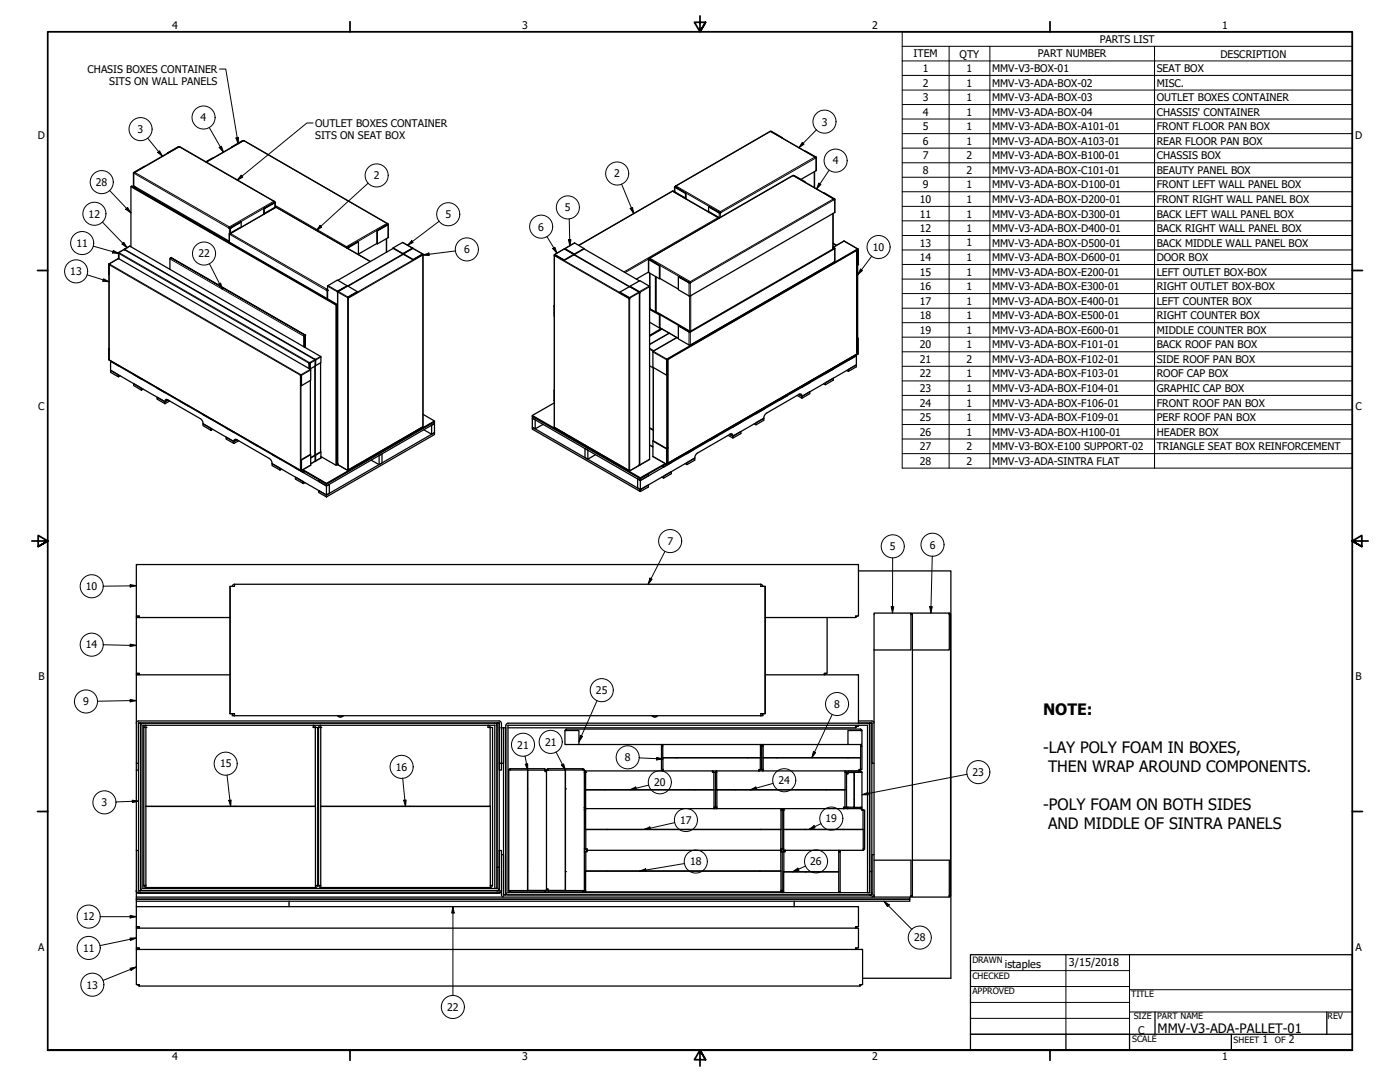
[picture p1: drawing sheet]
<svg xmlns="http://www.w3.org/2000/svg" width="559mm" height="432mm" viewBox="0 0 559 432" stroke-linecap="round" stroke-linejoin="round" font-family="sans-serif">
<!-- layer: Visible (ANSI) -->
<g fill="none" stroke="#000" stroke-width=".51">
<path d="M71.6 58.6l-.4-.1-4.2 2.6M71.6 58.6l37.8 21.7M71.6 58.6l-17.9 10.2M92.5 58.6v.1M97.3 56.1h-.5l-4.2 2.6M97.3 56.1l57.3 33.1M97.3 56.1l-15 8.5M307.5 52.5h.5l4.1 2.5M307.5 52.5l-37.8 21.7M307.5 52.5l17.9 10.2M312.2 54.9v.2M52.3 74.5l81.8 47.2"/>
<path d="M53.3 69v5.2l38.2 22.1M54 74.6v.4M57.8 66.4l-4.5 2.6 .3 .2 .2-.4-.1 .2M66.9 61v.2M85.1 63.1l-2.9 1.5M268.4 76.3h.5l4.3 2.5-.2 .1M268.4 76.3l-37.5 21.6M268.4 76.3l18.4 10.5M269.2 74.6v2M269.6 74.4l.1-.2-.1 .4 4.2 2.5v2.3M269.7 74.4l-.5 .3 4.4 2.5 .2-.1M269.8 74.7l2.2 1.4"/>
<path d="M273.2 78.8v.2M273.6 77.2v2M316.5 70.1l.5-.1 4.2 2.6M316.5 70.1l-57.2 33M316.5 70.1l16.3 9.3M321.3 60.3l4.5 2.5-.3 .3-.3-.4 .2 .2M321.3 72.5v.2M325.1 68.5v6.4M325.4 62.9h.1M325.8 62.8v5.3l-6.1 3.5M328.7 77l4.5 2.5-.3 .3-.2-.4 .2 .1M332.9 79.5h.1"/>
<path d="M332.9 79.5l-.1 .1M333.2 79.5l-.1 5.3-57.6 33.3h-.5l-4.2-2.5v-5.1M49.6 99.6l-2.2 1.2M49.6 99.6l.2 .1M49.6 99.6l76.1 43.9M49.8 99.7h.1M51.8 98.2h.1M51.8 98.2l-2.2 1.2M51.8 98.2l76.2 44 .1 2.5-2.1 1.2M52.3 98.5l.2-24.1 81.9 47.2M91.3 91l.6 .2 4.4-2.6-.3-.1-4.2 2.5M91.5 93.3v3.3"/>
<path d="M91.6 90.6l-.3 .4M91.6 90.6l.2 .4M91.6 90.9l.2 .1zM91.6 90.9l.2 .1M91.6 90.9l-.3 .1M91.6 90.6v.3M91.8 91h.1M91.8 93.3h.1M91.8 93.3l.1 .1M94.2 89.6l-2.2 1.3M95.9 90.9l-4.4 2.6 .3 .1 .2-.4-.2 .1M96.3 88.6v2.1"/>
<path d="M105.3 83.2v2.3M105.5 83.3v2M109.4 80.5l.5 .3-4.4 2.5-.2-.1 4.2-2.4M109.5 80.5l-.2-.2 .2 .5M109.5 80.8h.1M109.9 80.8v1.9M110.2 82.7h-.5l-4.1 2.6M110.2 82.7l37.6 21.6M110.2 82.7l-18.3 10.5M138.2 98.8l.4 .1M138.3 98.4l-.2 .3M138.3 98.7h.1"/>
<path d="M138.3 98.4l.3 .5M138.3 98.7l.3 .2-.2-.2M138.3 98.4v.3M138.6 98.9l4.2-2.5 .3 .1-4.5 2.6M141 97.4l-2.2 1.3M143.1 96.5v5.1M150.4 92v5.2M150.4 97.2l-7.3 4.2M150.6 92.1v5.2M154.3 95.2v5.4M154.6 89.3l.4 .3-4.4 2.5-.2-.1 4.2-2.5M154.6 89.5h.1"/>
<path d="M154.6 89.3l-.2-.1 .2 .3M155 89.5l-.1 5.4-4.3 2.4-.2-.1M156.9 99.1l3.9 2.2 3.8-2.1M156.9 98.9l3.9 2.3M156.9 99.1l-22.1 12.8M164.7 99.1l4 2.2M164.7 99.1l-3.7 2.4M164.7 99.1l-3.9 2.2M164.7 99l-4-2.2-3.8 2.3M225.3 99.3l-4 2.3M225.3 99.3l3.8 2.4-3.9 2.2M225.3 99.3l3.9 2.3-3.7-2.2"/>
<path d="M225.4 99.3l4-2.3 3.7 2.3M233.1 99.3l-3.9 2.3M233.1 99.2l-3.9 2.2M233.1 99.3l22.1 12.8M282.7 84.5l4.4 2.4M282.8 82.6v1.8M286.8 87h.1M286.8 87l-.2-.1 .2 .2M286.8 87v.1M287.3 84.8l.2-.1zM287.5 84.5l.3 .3-.7 .2-4.3-2.4 4.5 2.2M287.5 84.5l.3 .3"/>
<path d="M287.5 84.5l-.2 .3M332.5 98.7l4.5-2.5 5.5 3.2M332.5 98.6l.7 .7-57.7 33.2h-.5l-4.2-2.5 .2-.1 4.3 2.5M332.5 85.2v14.1M332.5 97.1l1.4 .8M332.5 98.9l.4 .2M332.9 99.1l-.4 .1M332.9 99.1l-57.6 33.3M333.2 99.1v5.2l-.3 .4-57.2 33M341.8 99.8l.1 .2zM341.8 99.8v.1M341.8 99.8h.1"/>
<path d="M341.9 99.9v41.3M342 99.7l-.1 6M342.3 99.6v6.1l.2-.1-.2-6.2-76.1 43.9-.1 6.4 .1-6.2M342.3 99.6l-.1 41.8M342.3 99.6l-76.1 43.9M342.3 99.6v41.6M43.5 105.3l3.8-2.1 76.6 44.2 .1 4.4-3.7 2.1M43.5 105.6l.1 38M43.6 105.5l.2-.1-.4-.1 .1 4.3M43.6 105.5h.1M47.4 101v2.3M47.4 100.8v2.4"/>
<path d="M47.4 100.8v.2M47.4 101h.1M67.8 107.5v-4.2l.5-.5 53.5 30.9M130.3 115.9l.4 .2M130.6 115.4l-.3 .5M130.6 115.4v.4M130.6 115.4l.1 .5M130.6 115.8l.1 .1zM130.6 115.8l.1 .1M130.6 115.8l-.3 .1M134.7 116.6l.1 .1M134.8 116.4l3.8-2.4-3.8 2.2v.4"/>
<path d="M134.8 116.5v.1M134.8 116.4v.2M134.8 116.4v69M134.8 116.4h.1M138.6 114l-3.9-2.2-3.8 2.2-.2 5.3M138.7 119h.4M138.9 118.7l3.7-2.3-3.7 2.2-.2 .4h.4M138.9 118.7l.2 .3M138.9 118.7h.1M142.6 116.4l-3.9-2.3-3.9 2.5M161 101.5l3.9 2.2 3.8-2.2 .1 .3v-.4l-3.9 2.3M161 101.3l3.9 2.3"/>
<path d="M161 101.5l-22.1 12.7M168.8 101.7v68.6M221.2 101.9l.1 68.6M221.3 101.6l3.9 2.3-3.8-2.2-.1 .3zM221.4 101.7h.1M229 101.7l22.2 12.7M229.1 101.5l-3.9 2.3M247.4 116.6l3.9-2.2 3.9 2.2M251 119.2h.3M251.1 119.1h.1M251.1 119.1l-.1 .1M251.2 118.9l-3.8-2.3 3.8 2.1 .1 .5"/>
<path d="M251.2 118.9l-.2 .3M251.2 118.9h.1M251.2 118.9v.2M251.2 119.1l.1 .1M251.5 114.2l3.9-2.2 3.9 2.3v69.1l-4 2.2M251.5 114.4l3.7 2 .2 .4M255.1 116.5l.1 .3M255.2 116.6h.1M255.2 116.8h.1M255.2 116.6v69M255.3 116.8h.1M255.4 116.8l-.2 .1"/>
<path d="M258.8 103.5v5.2l4.4 2.6 .2-.2M258.8 108.6l-4.8 2.8M259.2 103.5h.1M259.2 103.5l.2-.4-.6 .4 4.4 2.6 .2-.1M259.2 103.5l4.2 2.5v5.1M259.3 109v14.1M259.4 103.6l2.2 1.3M261.6 110.4v14.1M261.9 110.5v13.9l13.6 7.9-.2 .1M263.2 106.1v5.2M263.4 111.1l7.4 4.3M275.5 112.6h.1"/>
<path d="M275.5 112.4l.2 .4-.6 .2-4.3-2.5 .2-.1 4.3 2.4M275.5 112.4l.2 .4M275.5 112.4l-.2 .4M275.5 112.6l-.2 .2M43.5 139.3l.1 4.3M43.5 139.1l-.1 .1M121.3 138.4v-4.3l.6-.4v5M121.4 138.4v-4.3l.3-.2v4.7M121.5 133.9l.1 .5zM121.6 138.6v-4.2v4.2M134.1 121.7l.3-.1v63.9l-.3 .2zM134.4 121.6l.2-.1-.2 64z"/>
<path d="M134.6 121.5l-81.9-47.3-.2 .2 81.9 47.2M221.2 121.9v4.2M259.3 128.6l3.9 2.3 .2-.2v-5.2l-4.1-2.3 16 9.2M259.3 123.4l4.1 2.1M259.3 122.7h.1M259.3 123v.1M263.2 125.7v5.2M263.3 130.8l7.5 4.3M264 131.1l-4.7 2.8M264.1 131.3l-4.8 2.7M267.1 133l-7.8 4.4M270.1 134.7l-9.3 5.4"/>
<path d="M270.8 130v5.3l4.3 2.4h.4M275.5 137.7l.2-.2zM341.9 135.1v6.3M341.9 135.1h.1M342.3 134.9l.2 .1M43.6 143.6l76.3 44.1M44.1 144l3.1 1.8M47.4 145.9l-.2 .1M47.9 150l-.7 .4-3.1-1.8v-.8l3.1 1.8v.8M53.3 149.3l3.2 1.8M56.6 151.2l-.1 .1M57.1 155.3l-.6 .4-3.2-1.8v-.8l3.2 1.8v.8"/>
<path d="M62.5 154.6l3.2 1.9M62.7 158.5l3.1 1.8v.8l-3.1-1.8zM65.8 156.5l-.1 .2M66.9 159.6l-1.1 .7-21.7-12.5v-3.7l86.2 49.8 1.1-.6v3.6l-1.1 .6-21.7-12.5-.3-1.2-.7-.8-13.1-7.5M66.9 159.6h-.9l-.2 .7 1.3-.7M66.9 159.6l13.3 7.6 .6 .8 .2 1.1 12.3 7.1 1.2-.7M71.8 160l3.1 1.7M119.9 149.7h.2M120 149.6l.3 .2v4.1l-.2-4.2M120 149.5l-.1 .2M120 149.6v.1M120 149.6l.1 .1"/>
<path d="M120 149.7h-.1M120 149.7h.1M123.3 144.9h.3M123.4 144.8l.4 .2v2.3l-.2-2.4M123.4 144.7l-.1 .2M123.4 144.8h.1M123.4 144.8l.2 .1M123.4 144.8l-.1 .1M123.9 151.9v29.5M125.7 143.5l.2 2.5-2.1 1.3M125.7 143.5l.3 .1v2.3l-.1-2.3M125.7 143.3l-.1 .1"/>
<path d="M125.7 146.1v35.6M125.7 143.5l.2 .1M125.9 143.6h.1M125.9 143.6h-.1M128 144.8v35.5M221.2 155.8h.1M221.2 155.7v4.3M259.3 146l1.4 .8M260.7 146.6v29.4M260.8 140.2l-.2 6.4 5.5 3.1M260.8 140.2h.1M266.4 143.4l-.2 41.8"/>
<path d="M266.4 143.4l-.2 .1M266.4 143.4h.1M266.4 143.4v6M266.4 143.4h.3M266.5 143.3h.1M266.5 143.3l-.1 .1M266.6 143.3l.1 .1M311 159.5v.3l-.2-.2M314.1 157.7v.3l-3.1 1.8M318.2 157.8l1.9 1.1v-.7l3.1-1.9v.8l-3.1 1.8M319 157.4l1.1 .8 21.7-12.6v-3.6l-86.2 49.8M319 157.4l.8-.1 .3 .9-1.3-.8"/>
<path d="M319 157.4l-13 7.4-.8 .9-.3 1.2-12.4 7.2-1.1-.8M320.2 154.2v.2l-.2-.1M323.3 152.4v.3l-3.1 1.7M328.7 153.2l.7 .3v-.7l3.2-1.9v.8l-3.2 1.8M329.4 148.8v.3l-.2-.1M332.6 147.1v.2l-3.2 1.8M338 147.8l.6 .4v-.8l3.2-1.8v.8l-3.2 1.8M338.6 143.5v.3l-.1-.2M341.8 141.7v.3l-3.2 1.8M341.8 141.4l-75.2 43.4M341.9 141.4h.1M341.9 141.2v.2"/>
<path d="M342 141.2l.2 .2M342.3 141.2l.2-6.2-.1 6.4-76.2 44-.1-6.3 .1 6.1M342.3 141.2l-76.1 44v-41.7M342.3 141.2l-.1 .2M67.8 160l-2 1.1M75.1 161.9h-.2M81 165.3l3.2 1.8M84.3 167.2l-.1 .1M84.9 171.3l-.7 .4-3.2-1.8v-.8l3.2 1.8v.8M90.2 174.4l3.1 1.8v.8l-3.1-1.8zM90.2 170.6l3.2 1.8M93.5 172.5l-.1 .1"/>
<path d="M94.5 175.5l-.7-.2-.5 .9 1.3-.7M95.3 175.9l-2 1.1M99.5 176l3.1 1.7M102.8 177.9h-.2M164.8 172.7h.1M168.7 170.4l-29.7 17.2M168.8 170.3l-3.9 2.4M168.8 170.3h.1M168.8 165.4l4.6 2.6v.3l-43.1 24.9 43.1-24.9v.7l-43.1 24.9M169.2 171.5l3.1 1.8 1.1-.6M173.4 172.7v.7l-43.1 24.9M173.4 172.7v-3.7l-1.1 .7v3.6"/>
<path d="M173.4 172.7l-43.1 24.8v-3.6M173.4 168l-43.1 24.9M212.5 170.5l43.1 24.9v.8l-43.1-24.9zM212.5 166.1l43.1 24.8v.9l-43.1-24.9zM212.5 165.8l43.1 24.9M216.8 169.4l-3.2 1.7-1.1-.6v-3.6l1.1 .6v3.6M221.2 160.8l-8.7 5v.3l43.1 24.8v-.2l9.9-5.7M221.3 170.5l3.9 2.3M221.3 170.5l29.8 17.3M225.2 172.9h.1M259.3 177.6l1.3 .8M259.3 170.8l1.4 .7"/>
<path d="M259.3 170.9l1.4 .8M260.6 176l5.5 3.1M260.7 175.9l-.1 6.3 5.5 3.2M260.7 175.9l5.5 3.2M266.4 178.8v5.9h.3l-.3 .2M277.2 179v.3l-3.1 1.8M283.3 175.5v.3l-.2-.2M286.4 173.7v.2l-3.1 1.9M290.6 173.7l1.9 1.1v-.7l3.2-1.9v.8l-3.2 1.8M291.4 173.3l.8-.1 .3 .9zM291.4 173.3l-13.2 7.6-.6 .8-.3 1.1-21.7 12.6-1.1-.6v-3.7l1.1 .7v3.6l3.2-1.9v.9l-3.2 1.8M292.5 170.2v.2l-.2-.1"/>
<path d="M295.7 168.3v.3l-3.2 1.8M301.1 169.2l.7 .3v-.8l3.1-1.8v.8l-3.1 1.8M301.8 164.8v.3l-.2-.1M304.9 163v.3l-3.1 1.8M108.7 181.3l3.2 1.8M112 183.2l-.1 .1M112.4 187.2l-.6 .4-3.2-1.8v-.8l3.2 1.8v.8M117.9 186.6l3.2 2v-.8l-.5-.2 9.7 5.6v-.3l-9.4-5.4M120.1 183.5l.2 4.3-.3-.2M121.8 192.6l-.7 .4-3.2-1.8v-.8l3.2 1.8v.8M121.8 188.2l-.7 .4M123.9 181.4l.1 4.3-3.7 2.1"/>
<path d="M123.9 181.4l-3.8 2.1-.1 4.2M124 182.6l1.9-.9v2.3M124 181.4l-3.7 2.2M125.9 184l-1.9 1.1M125.9 181.5v2.5M125.9 181.7l-1.9 1.1M127.2 195.8l3.1 1.7v.8l-3.1-1.8zM127.2 191.3l3.1 1.9v.7l-3.1-1.8zM128 180.3l.1 2.5-2.2 1.2M128 180.3l-2.1 1.2v2.3M128.1 180.4l-2.1 1.3M128.1 182.2l6 3.5"/>
<path d="M134.6 185.3l.1 .1M134.8 185.4l4 2.4M134.8 185.2v.2M134.8 185.2h.1M138.9 187.6h.1M138.9 187.5v.1M142.6 185.5l-3.8 2.3-.1-.3h.4l-.2 .1M148.1 183.6l3.2 1.8 1.2-.6v-3.6l-1.2 .6v3.6M237.7 181.4l-3.1 1.9-1.1-.7v-3.6l1.1 .6v3.7M247.4 185.7l3.9 2.3-.3-.3 .2 .1M251.1 187.8h.1M251.2 187.8h.1"/>
<path d="M251.2 187.7v.1M255.2 185.6l-3.9 2.4M255.2 185.4v.2M255.2 185.4h.1M264.2 186.1l.7 .3v-.7l.8-.5-10.1 5.7 3.2-1.7v.7l-3.2 1.9M264.2 190.4l.7 .4v-.7l3.1-1.9v.8l-3.1 1.8M266.2 185.2h.1M268 184.3v.3l-3.1 1.8M273.5 185l.7 .4v-.7l3.1-1.9v.8l-3.1 1.8M274.1 180.8v.3l-.3-.1M91.8 234.1v50.7M92.7 234l.9 .1"/>
<path d="M92.7 234h-.9v50.8M93.6 234h.1M93.6 233.2l-.6 .2-.3 .6M93.6 233.2v.8M93.6 233.2h210.1M303.6 234h.1M303.6 233.2l.6 .2 .3 .6M303.7 233.2v.8M304.5 234l-.8 .1M304.5 234h.9v50.8M305.4 234.1v50.7M342.6 227.8h36.9v162.6h-35.2"/>
<path d="M54.4 245.9v.5M55 245.8l.5 .6M55 245.9h-.6v-20.6h288.2v20.6h-1.1v.5h-36.1M55 245.9h.6v.5M55.5 245.8v.1M91.8 246.4h-37.4v22.3h.6M330.1 246.4v22.3h-.5M341.5 245.8v.1M342 245.8l-.5 .6M363.6 245.2h.1M363.6 244.7l.5 .5M363.6 245.2v-.5h-14.7v98.6"/>
<path d="M363.6 245.2v14.2h-14.7M363.6 245.2h.6M364.2 245.2v-.5h14.7v.5M364.2 245.2v98.1M378.9 245.2h.1M378.9 244.7l.5 .5M378.9 245.2v14.2h-14.7M378.9 245.2h.5v112.2M54.4 268.7v.6M55 268.7l.5 .5M55 268.7h.6v.6M55.5 268.7h.1"/>
<path d="M91.8 269.3h-37.4v19.3M305.4 269.3h37.2v19.3M329.1 268.7h-.1M329.6 268.7h-.6v.6M329.6 268.7l-.6 .5M54.4 288.6v16h.8M54.4 288.6l.3-.6 .6-.3h143.9l.6 .3 .3 .6M55.2 289.9h.1M55.3 290.3h.1M55.3 288.5l-.1 .1M55.3 291.3h-.1M55.3 290.4h-.1"/>
<path d="M55.3 288.5h144M55.3 288.5v67M56.2 288.5l-.1 67M57.1 288.6l-.7 .3-.2 .6M57.4 290.3v63.1h.8M57.4 290.3h.8M58.1 289.4l-.7 .9M58.2 289.4v32.4M58.3 290.3h-.1M91.8 284.8h.9M92.7 284.8h.9M92.7 284.8v.8h.9"/>
<path d="M92.7 284.8l.3 .6 .6 .2M93.6 284.8h.1M93.6 284.8v.8M93.6 285.6h210.1M125 290.3h.1M125 289.4v.9h.9M125.2 289.4l.7 .9M125.9 290.3h.9v63.1h-.9M125.9 290.3v31.5h-67.7M127.9 289.4l-.7 .9M128 290.3h-.9v63.1h.9M128 289.4v32.4"/>
<path d="M128 290.3h.1M135.1 285.6v.3l.6 .2 1.3-.5M194.8 289.4v.9h.8M194.8 290.3h.1M195 289.4l.6 .9M195.6 290.3v31.5h-67.6M195.6 290.3h.1M195.7 290.3h.9v63.1h-.9M197.5 289.4v.1M197.5 288.6l.6 .3 .2 .6M197.5 289.4h-140.5v65.2h141.4M197.5 289.5v65h.9v-65"/>
<path d="M198.4 288.5v66M199.2 288.5l.1 .1M199.2 291.3h.1M199.2 290.4h.1M199.3 288.6v16h.9v-16M199.3 288.5v67M200.2 290.4h1.7M201.9 289.5v67.6h-.9M201.9 289.5l.3-.6 .6-.3 145.2-.1v59.3M202.8 289.5v66.7M202.8 289.4h143.4M202.8 289.4v.1"/>
<path d="M226.1 291.5h-.6v5.6h118M226.1 291.5h5v5.6M226.1 291.5v.1M226.1 291l-.5 .6M260.2 285.6l1 .5 .9-.2v-.3M264 297.7l.5-.6v5.3h39v-5.3l.5 .6M264.5 297.7h-.5v9.4h.6M303.5 297.7h.5v9.4h-.5M303.6 284.8h.1M303.7 284.8h.8M303.7 284.8v.8M304.5 284.8l-.3 .6-.6 .2"/>
<path d="M304.5 284.8h.9M304.5 284.8v.8h-.8M304.6 297.7h-.6v9.4h.6M341.5 289.8v.1M342 289.8l-.5 .6M342.6 289.4v.5h-1.1v.5h-138.7M342.6 287.7h5.4M343.5 291.5h.5v5.6h-.5M343.5 291.5h-5v5.6M343.5 291v.5M343.5 291h-117.4v.5M343.5 291.5v.1"/>
<path d="M343.5 291l.5 .6M343.5 297.2l.5 .5M343.5 297.1v5.3h-38.9v-5.3l-.5 .6M343.5 297.7h.5v9.4h-.5M346.2 289.4l.1 .1M346.2 288.6l.6 .3 .3 .6v66.7h-.8v-66.7M347.1 288.5v.1M347.2 288.5v67.7M348 288.5v.1M348 287.7l.6 .3 .3 .6M348 288.6v16h.9M54.4 304.6v2.7h.8"/>
<path d="M54.4 307.3v32.1M199.3 304.6v2.7h.9v-2.7h.8v-14.2v66.7M203.1 307.3h7.5v48.1h-7.5M203.1 307.3v48.1M203.6 307.3v-.5h14v.5M203.6 306.8l-.5 .5M210.6 314.8h.1M217.6 307.3v.6h.5l-.5-.5M217.6 307.3h-7v48h7M217.6 307.9h.1M218.7 307.3h-.6v47.5M218.7 307.3h7v48h-7"/>
<path d="M218.7 306.8h14v.5M218.7 306.8v.5M218.7 307.3h.1M218.7 306.8l-.5 .5M232.6 307.3h.1M232.6 306.8l.6 .5M233.2 307.3h-7.5v48.1h7.5M233.2 307.3v48.1M233.7 315.2h51.3v7.5h-51.3zM233.8 307.7l-.6 .5h.6M241.3 315.2h.1M264 307.1l.6 .6"/>
<path d="M264.5 307.1h.1M264.6 307.1v.6h38.3M264.6 307.1v-4.7h38.9v4.7M264.6 307.7h-30.9v7.5h51.2v-7M277.4 315.2h.1M284.4 308.2h.1M284.4 307.7l.5 .5h-.5zM284.9 308.2h.7v13.9h-.6M286.1 308.2h-.5l.5-.5v7.5h51.2v-7.5l.5 .5M293.6 315.2h.1M302.9 307.1h.1M303.4 307.1l-.5 .6"/>
<path d="M303.5 307.1h-.6v.6M304.1 307.1l.5 .6h-1.7M304.6 307.1v.6h38.3M304.6 307.1v-4.7h38.9v4.7M304.6 307.1h.1M329.8 315.2h.1M337.3 308.2h.6v.7l.5-.6 .1-.6h5v.5M337.9 308.9h.6v-.6h2.4v13.8h-3zM338.4 308.8h.1M340.9 311.3h.1M340.9 319.1h.1M341 308.2h3v14h-3z"/>
<path d="M342.9 307.1h.1M343.4 307.1l-.5 .6M343.5 307.1h-.6v.6M343.5 307.7l.5 .5M58.2 321.8h67.7v32.4M58.2 321.8v32.4h67.7M128 321.8h67.7v32.4M128 321.8v32.4h67.7M199.3 339.4h.9v17.7l.2 .6 .6 .2M233.2 338.8h.6M233.2 339.9h.6M233.2 322.1h.5"/>
<path d="M233.2 322.2l.5 .5v8.3h78v-8.3M233.7 322.2h.1M233.7 322.8l-.5 .5h.5M233.7 323.3h.1M233.8 338.8h.6v.5M233.8 338.8v-7.8h77.9v8.3M233.8 339.9v7.7h77.9v-7.7M233.8 338.7l.5 .6M234.3 338.7v.1M234.3 339.9h.1M234.3 339.3l-.5 .6M234.4 339.3v.6h-.6"/>
<path d="M234.4 339.3h77.3v.6M285 322.2h.1M285.5 322.2l-.5 .5M285.6 322.2l.5 .5h-1.1M285.6 322.1h.5M286.1 322.2h.1M286.1 322.1v.6h50.6M286.1 322.1v-6.9h51.1v6.9M311.7 338.8h1.1M311.7 339.9h1.2M311.7 339.9h.1M311.7 339.3l.5 .6v15.4l-.5 .1"/>
<path d="M311.7 323.3h.1M311.7 322.8l.5 .5h.6M311.7 323.3h.5v15.4l-.5 .6M311.7 338.7v.1M312.3 338.7l.5 .6M312.8 331h31.8v8.3h-9.8l.5 .6M312.8 331v8.3h.6M312.8 322.7v8.3M312.8 338.7v.1M312.8 323.3h.1M312.8 322.8l-.5 .5M312.9 339.9v8"/>
<path d="M313.4 339.9h.1M313.4 339.3l-.5 .6M313.4 339.3v.6h-.5M313.4 339.3h21.4v.6M334.7 339.9h.1M336.7 322.7h1.8M336.7 322.2h.1M337.2 322.2l-.5 .5M337.2 322.1h-.5v.6M337.2 322.1h.7M337.9 322.2l.5 .5M338.4 322.2h.1"/>
<path d="M338.5 322.1v.6M343.5 322.2v.5h-5M343.9 323.3h.1M343.9 322.8l.6 .5M344 322.2l-.5 .5h.4v.6h.6M344.5 323.3v7.7h-31.7M344.5 323.3h.6v15.5h-.5M344.6 338.7l-.1 .1M345.1 338.7l-.6 .6M54.4 358.8h308.8v.9h-308.8zM54.4 355.4v-16h.8v16M54.4 355.4v2.6"/>
<path d="M54.4 359.7v2.1M54.4 355.4l.3 .6 .6 .3h143.9l.6-.3 .3-.6M54.4 355.6l.3 .6 .6 .2M55.2 355.4l.1 .1M55.3 355.5h144M56.2 356.3l-.9 .2M56.2 356.5h143.1M56.2 354.6l.2 .6 .7 .2M57.4 353.3l.2 .6 .6 .3M58.2 353.3v.1M115.4 359.7v2.1h201.6v-2.1M125.9 353.3v.1"/>
<path d="M126.7 353.3l-.2 .6-.6 .3M127.2 353.3l.2 .6 .6 .3M128 353.3v.1M195.7 353.3v.1M196.5 353.3l-.2 .6-.6 .3M198.4 354.6h-.1M198.4 346.1h.9v8.4M198.4 355.4v.1M198.4 356.3v.2M199.2 354.6l-.3 .6-.6 .2M199.3 355.4l-.1 .1M200.1 355.6l-.3 .6-.6 .2"/>
<path d="M200.2 341.1h.8v16M201 357.1h147M201 357.1h.1M201.9 356.2l.3 .6 .6 .3M202.8 356.2h.1M202.8 356.2h144.3M203.1 355.4l.5 .5M203.6 355.4v.5h14M210.6 347.9h.1M217.6 355.3v.6M217.6 355.4h.1M218.1 354.8h.6v.5"/>
<path d="M218.1 354.8v.5h-.5M218.1 355.4l-.5 .5M218.2 354.7l.5 .6M218.7 355.3v.6h14v-.5M218.7 354.7v.1M232.6 355.4h.1M233.2 355.4l-.6 .5M233.7 355.9v-8.2h78v8.2M233.7 355.9h78M233.7 355.4l-.5-.1 .5 .6M242.1 347.6v.1M303.4 347.6v.1"/>
<path d="M311.7 355.9l.5-.5v.5h.6M312.3 355.9l.1 .3M312.8 347.9h22v8.3M312.8 347.9v8.3M312.8 355.9v.1M312.9 347.9h21.9v-8h.5v16h-.5M334.8 355.9v.1M335.3 355.9l-.1 .3M347.1 357.1h.9M347.2 356.2h-.1M347.2 347.8h.8v8.4M348 356.2l-.3 .6-.6 .3"/>
<path d="M348 356.2v.9M348 357.1h.1M348.9 343.3h14.7v14.7h-14.7zM348.9 358h-294.5v.8M348.9 341.1h-.9v16M348.9 357.1l-.3 .6-.6 .2M363.2 358v.8h-308.8M363.6 357.4h.6M363.6 357.4h.1M364.1 357.4l-.5 .5M364.2 357.4v.6h14.7v-.6M364.2 357.4v-14.1h14.7v14.1"/>
<path d="M378.9 357.4h.1M378.9 357.4h.5M379.4 357.4l-.5 .5M54.4 378.9h289.9v14h-1.1v.6h-287.6v-.6h-1.2zM54.4 369.8v.6M54.4 378.3v.6M55 378.3l.5 .5M55 369.8l.5 .5M55 369.8h.6v.6M55 378.3h.6v.6M55.5 378.3h.1M55.5 369.8h.1"/>
<path d="M115.4 361.8h-61v8h.6M317 361.8h25.6v8h-1.1v.6M341.5 378.3h.1M341.5 369.8h.1M342 378.3l-.5 .6v-.6h1.1v-7.9h-288.2v7.9h.6M342 369.8l-.5 .5M55 392.9l.5 .5M55.5 392.9h.1M343.2 392.9h.1M343.7 392.9l-.5 .5"/>
</g>
<g fill="#000">
<circle cx="53.6" cy="69" r=".25"/>
<circle cx="269.6" cy="74.6" r=".25"/>
<circle cx="269.8" cy="74.7" r=".25"/>
<circle cx="325.5" cy="62.8" r=".25"/>
<circle cx="332.9" cy="79.5" r=".25"/>
<circle cx="49.7" cy="99.6" r=".25"/>
<circle cx="91.6" cy="90.9" r=".25"/>
<circle cx="91.8" cy="93.3" r=".25"/>
<circle cx="92" cy="90.9" r=".25"/>
<circle cx="109.5" cy="80.8" r=".25"/>
<circle cx="138.6" cy="98.9" r=".25"/>
<circle cx="138.8" cy="98.7" r=".25"/>
<circle cx="154.6" cy="89.5" r=".25"/>
<circle cx="164.6" cy="99.2" r=".25"/>
<circle cx="225.5" cy="99.4" r=".25"/>
<circle cx="286.8" cy="87" r=".25"/>
<circle cx="287.5" cy="84.7" r=".25"/>
<circle cx="332.7" cy="99.3" r=".25"/>
<circle cx="332.9" cy="99.1" r=".25"/>
<circle cx="341.9" cy="99.8" r=".25"/>
<circle cx="342.2" cy="99.6" r=".25"/>
<circle cx="342.3" cy="99.6" r=".25"/>
<circle cx="43.6" cy="105.5" r=".25"/>
<circle cx="47.4" cy="101" r=".25"/>
<circle cx="68.1" cy="102.8" r=".25"/>
<circle cx="130.6" cy="115.8" r=".25"/>
<circle cx="130.7" cy="115.9" r=".25"/>
<circle cx="134.8" cy="116.4" r=".25"/>
<circle cx="134.8" cy="116.6" r=".25"/>
<circle cx="134.8" cy="116.5" r=".25"/>
<circle cx="138.9" cy="118.9" r=".25"/>
<circle cx="138.9" cy="118.7" r=".25"/>
<circle cx="168.7" cy="101.5" r=".25"/>
<circle cx="221.4" cy="101.7" r=".25"/>
<circle cx="251.2" cy="118.9" r=".25"/>
<circle cx="251.2" cy="119.1" r=".25"/>
<circle cx="255.2" cy="116.8" r=".25"/>
<circle cx="259.1" cy="103.5" r=".25"/>
<circle cx="259.4" cy="103.6" r=".25"/>
<circle cx="261.6" cy="104.9" r=".25"/>
<circle cx="275.3" cy="112.8" r=".25"/>
<circle cx="275.5" cy="112.6" r=".25"/>
<circle cx="342.3" cy="105.7" r=".25"/>
<circle cx="121.6" cy="133.7" r=".25"/>
<circle cx="121.6" cy="133.9" r=".25"/>
<circle cx="275.3" cy="132.4" r=".25"/>
<circle cx="275.5" cy="132.3" r=".25"/>
<circle cx="120" cy="149.7" r=".25"/>
<circle cx="120.1" cy="149.7" r=".25"/>
<circle cx="123.4" cy="144.8" r=".25"/>
<circle cx="123.6" cy="144.9" r=".25"/>
<circle cx="125.7" cy="143.5" r=".25"/>
<circle cx="266.2" cy="143.5" r=".25"/>
<circle cx="266.4" cy="143.4" r=".25"/>
<circle cx="266.5" cy="143.3" r=".25"/>
<circle cx="342.3" cy="141.2" r=".25"/>
<circle cx="266.4" cy="178.8" r=".25"/>
<circle cx="120.1" cy="187.6" r=".25"/>
<circle cx="125.9" cy="183.8" r=".25"/>
<circle cx="134.8" cy="185.2" r=".25"/>
<circle cx="138.9" cy="187.6" r=".25"/>
<circle cx="251.2" cy="187.8" r=".25"/>
<circle cx="255.3" cy="185.4" r=".25"/>
<circle cx="266.4" cy="184.7" r=".25"/>
<circle cx="266.4" cy="184.9" r=".25"/>
<circle cx="58.2" cy="290.3" r=".25"/>
<circle cx="91.8" cy="284.8" r=".25"/>
<circle cx="128" cy="290.3" r=".25"/>
<circle cx="198.4" cy="288.6" r=".25"/>
<circle cx="199.3" cy="290.4" r=".25"/>
<circle cx="304.5" cy="284.8" r=".25"/>
<circle cx="217.6" cy="307.3" r=".25"/>
<circle cx="225.7" cy="314.8" r=".25"/>
<circle cx="233.7" cy="308.2" r=".25"/>
<circle cx="269.9" cy="302.4" r=".25"/>
<circle cx="298.2" cy="302.4" r=".25"/>
<circle cx="303.5" cy="307.1" r=".25"/>
<circle cx="309.9" cy="302.4" r=".25"/>
<circle cx="338.3" cy="302.4" r=".25"/>
<circle cx="338.5" cy="308.3" r=".25"/>
<circle cx="343.5" cy="307.1" r=".25"/>
<circle cx="90.6" cy="321.8" r=".25"/>
<circle cx="93.5" cy="321.8" r=".25"/>
<circle cx="160.4" cy="321.8" r=".25"/>
<circle cx="163.3" cy="321.8" r=".25"/>
<circle cx="242.1" cy="331" r=".25"/>
<circle cx="303.4" cy="331" r=".25"/>
<circle cx="312.8" cy="323.3" r=".25"/>
<circle cx="321.1" cy="331" r=".25"/>
<circle cx="334.8" cy="339.9" r=".25"/>
<circle cx="336.3" cy="331" r=".25"/>
<circle cx="55.3" cy="355.5" r=".25"/>
<circle cx="198.4" cy="355.4" r=".25"/>
<circle cx="199.3" cy="355.5" r=".25"/>
<circle cx="218.7" cy="355.3" r=".25"/>
<circle cx="225.7" cy="347.9" r=".25"/>
<circle cx="321.4" cy="347.9" r=".25"/>
<circle cx="326.2" cy="347.9" r=".25"/>
<circle cx="347.1" cy="357.1" r=".25"/>
<circle cx="347.2" cy="357.1" r=".25"/>
</g>
<!-- layer: Visible Narrow (ANSI) -->
<g fill="none" stroke="#000" stroke-width=".4">
<path d="M71.1 58.6l.1 .1M96.8 56.1l.1 .2M308 52.5h-.2M53.4 68.8v5.4M53.6 69.2l37.7 21.8M53.8 68.8l17.8-10.2 37.7 21.7-17.7 10.3zM54.1 74.7v.4M82.4 64.7l14.9-8.6 57.1 33.1-16.1 9.2-28.4-16.4M268.9 76.3l-.1 .2M269.4 74.5l.2 .1M269.6 74.6l17.7 10.2 .2 1.9M269.6 74.6l-.2 2"/>
<path d="M269.8 74.2l37.7-21.7 17.7 10.2-37.7 21.8zM269.8 74.7v.1M317.1 70.1l-.2 .1M325 68.5v6.4M325.5 63.1l-37.7 21.7M325.7 62.7v5.4M332.9 79.8l-57.2 33M333.1 79.4v5.4M49.6 99.6l-2.3 1.3M49.8 99.6l75.9 43.7M51.8 98.2l-2.1 1.4M91.8 91l-.2 5.6"/>
<path d="M91.8 93.6l38.5 22.3M91.8 91l.2 2M109.5 80.8l-17.7 10.2M109.7 80.6l.2 2.2M109.9 82.6l.3 .1M138.3 98.7h.1M138.6 98.9l.2 .2M138.6 98.9h-.2M138.8 98.7h.1M154.2 95.2v5.5M154.6 89.5l-16 9.4M154.9 89.4l-.3 .1 .3 .2v5.2"/>
<path d="M160.7 96.8l3.9 2.4M164.7 99.1l4 2.4M225.3 99.3l-4 2.4M229.4 97l-3.9 2.4M231 98l37.4-21.7 18.2 10.6-37.6 21.6M287.3 84.8l-.3 2.3M332.4 85.2v14.2M332.5 97.2l1.3 .7M333.1 99v5.5M336.7 96.3l-4.1 2.4M336.9 96.2l5.4 3.4 .2-.2M342 99.8h-.1"/>
<path d="M43.6 105.7l76.3 44v37.9l-76.3-44zM43.8 105.4l76.2 44.1M47.3 103.2l-3.9 2.2M47.4 103.3v-2.1l75.9 43.7v2.2M47.6 100.9l75.8 43.8M67.8 103.3l53.6 30.8M130.7 115.9l-.1 3.3M130.9 114l3.9 2.4-4.1-2.2M134.7 116.6v68.6M134.8 116.4l.2-.1 3.9 2.4-4.1-2.1M138.7 119v68.5M139.1 119l29.7-17.2v68.5l-29.7 17.2z"/>
<path d="M147.8 104.4l-37.6-21.7-18.2 10.5 38.6 22.2 .1-.1M161 101.3l-22.3 12.8M168.7 101.5l-29.8 17.2M168.8 101.5h-.1M221.3 102l29.7 17.2v68.5l-29.7-17.2zM221.4 101.8l29.8 17.1M229.1 101.5l22.2 12.9M251.3 119.2v68.5M255.2 116.6l-4 2.3M255.2 116.8l-4 2.1M255.4 116.8v68.6M259 103.4v5.4"/>
<path d="M259.1 114.2l-3.9 2.4M259.2 103.2l-9.7 5.6M259.2 103.5l16.1 9.3M259.3 114.4l-4 2.2M259.4 103.1l57.1-33 16.2 9.3-57.2 33zM259.4 109.1v14.2M275 118.1v-5.2l.3-.1 .2 .1v5.2M275.3 118.2v13.9M275.7 118v14.1M332.9 104.6l-57.2 32.9M121.6 133.7l-53.5-30.9 53.5 30.9M121.6 133.7l.3 .2"/>
<path d="M221.2 122h.1M259.3 139.3l1.4 .9M259.3 139l1.7 1M263.4 130.7l7.4 4.3M264.3 131.3l-5 2.9M267.1 133l-7.8 4.5M270.2 134.7l-9.3 5.4M275 137.7v-5.2l.3-.1 .2 .1v5.2M43.4 143.3l.1 .1M66.9 159.6l-1.1 .6M120.1 149.7v37.9M123.6 144.9v2.4"/>
<path d="M123.9 147.4l-3.8 2.3 3.9-2.1M125.9 146v35.7M128 142.2l-2.1 1.2v.4l-2.3 1.1 2.1-1.4M128.1 142.5l-2.2 1.1M221.2 159.9h.1M260.8 140.2l5.4 3.3-5.6-3M260.8 146.6v29.4M266.4 143.4v41.5M266.7 143.4l75.2-43.4v41.4l-75.2 43.3zM319 157.4l1.1 .7M342 141l-.1 .1M342.5 141.2l-.2 .2"/>
<path d="M94.5 175.5l-1.2 .6M168.7 170.4v.2M221.4 170.7v.1M259.3 177.5l1.3 .8M291.4 173.3l1.1 .6M120.1 187.6v.2M124 185.5l-3.9 2.1M125.9 184l-1.9 1M128.1 182.7l-2.2 1.1M134.6 185.2h.2M134.8 185.4l4.1 2.4M255.2 185.6l-4 2.4"/>
<path d="M259.3 183.3l-3.9 2.2-.2-.1M260.6 182.1l5.6 3.3"/>
</g>
<g fill="#000">
<circle cx="269.8" cy="74.7" r=".19"/>
<circle cx="49.7" cy="99.6" r=".19"/>
<circle cx="91.6" cy="90.9" r=".19"/>
<circle cx="92" cy="90.9" r=".19"/>
<circle cx="109.5" cy="80.8" r=".19"/>
<circle cx="138.8" cy="98.7" r=".19"/>
<circle cx="154.6" cy="89.5" r=".19"/>
<circle cx="164.6" cy="99.2" r=".19"/>
<circle cx="225.5" cy="99.4" r=".19"/>
<circle cx="221.4" cy="101.7" r=".19"/>
<circle cx="259.4" cy="103.6" r=".19"/>
<circle cx="121.6" cy="134.4" r=".19"/>
<circle cx="266.4" cy="143.4" r=".19"/>
<circle cx="125.9" cy="183.8" r=".19"/>
<circle cx="134.8" cy="185.2" r=".19"/>
<circle cx="266.4" cy="184.7" r=".19"/>
</g>
<!-- layer: Symbol (ANSI) -->
<g fill="none" stroke="#000" stroke-width=".4">
<path d="M360.1 18.5v-5.8h179.7v5.8M360.1 18.5h179.7v5.8M360.1 18.5v168.3h179.7v-162.5M378.8 18.5v168.3M395.1 18.5v168.3M460.8 18.5v168.3M87.6 27.6h2.5l5 29.8M360.1 24.3h179.7M360.1 30.1h179.7M360.1 35.9h179.7M58.9 55.1l6 7.3M83.5 50.9l5.7 9.9"/>
<path d="M87.5 58.9l.9-.5 .8 2.4zM94.2 55.1l1-.2-.1 2.5zM125 49.1h-2.5l-27.8 22.8M320.2 56.8l.7 .7-2.1 1.5zM325.9 51.8l-7.1 7.2M333.7 48.5a4.6 4.6 0 0 0-6.7-4.1 4.6 4.6 0 0 0-.7 7.8 4.6 4.6 0 0 0 7.3-2.8l.1-.9M360.1 41.7h179.7M360.1 47.5h179.7M360.1 53.3h179.7M360.1 59.1h179.7M43.7 75.9l8.6 9.1M62.9 60.8l.8-.6 1.2 2.2z"/>
<path d="M96.3 69.9l.6 .8-2.2 1.2zM146.9 73.1l-20.7 18.9M248.1 73.5l4.9 11.8M326.8 73.1l.9 .6-1.8 1.7zM331 67.9l-5.1 7.5M360.1 65h179.7M360.1 70.7h179.7M360.1 76.5h179.7M37.2 98.2l10.2 3M40.8 88.6l10 10.3M45.2 99.9l2.2 1.3-2.5-.2zM48.7 97.4l.7-.7 1.4 2.2z"/>
<path d="M50.2 83.5l.7-.7 1.4 2.2zM127.8 89.9l.6 .8-2.2 1.3zM164.3 96l.6 .8-2.3 1.1zM175.3 88.3l-12.7 9.6M218.3 94.4l4 6.7M220.6 99.2l.9-.5 .8 2.4zM220.6 90.5a4.6 4.6 0 0 0-6.7-4.2 4.6 4.6 0 0 0-.7 7.8 4.6 4.6 0 0 0 7.3-2.8l.1-.8M226.9 95.6h1l-.4 2.5zM227.2 87.3l.3 10.8M251.5 83.2l1-.4 .5 2.5zM360.1 82.4h179.7M360.1 88.1h179.7"/>
<path d="M360.1 94h179.7M360.1 99.8h179.7M34.7 109.7l8.9 2.8M41.3 111.3l2.3 1.2-2.6-.3zM83.6 105.2l5.2 10.2M87.2 113.4l.9-.4 .7 2.4zM168.8 101.8l2.4-.8 .1 1zM181.9 100.1l-13.1 1.7M343.5 107.4l.7 .5-1.9 1.8zM348 102.2l-5.7 7.5M360.1 105.5h179.7M360.1 111.4h179.7"/>
<path d="M360.1 117.2h179.7M360.1 123h179.7M360.1 128.8h179.7M360.1 134.6h179.7M360.1 140.4h179.7M360.1 146.2h179.7M360.1 152h179.7M360.1 157.8h179.7M360.1 163.6h179.7M360.1 169.4h179.7M360.1 175.2h179.7M360.1 181h179.7"/>
<path d="M51.9 233.3l2.5 .4-2.5 .6zM54.4 233.7l-13.3 .2M259.4 230.7l.9 .4-1.6 2.1zM265.4 220l-6.7 13.2M356.3 222.6l-.1 22.1M372.1 221.9l-.6 22.8M41.1 257.3l13.3 .3M51.9 257l2.5 .6-2.5 .4zM355.7 242.1h1l-.5 2.6zM371.1 242.1h1l-.6 2.6zM51.9 279.1l2.5 .5-2.5 .5zM54.4 279.6l-15.5 .2"/>
<path d="M238.3 279.6l-7.2 16.4M213.4 297.2a4.6 4.6 0 0 0-6.7-4.1 4.6 4.6 0 0 0-.7 7.8 4.6 4.6 0 0 0 7.3-2.9l.1-.8M231.6 293.5l.9 .4-1.4 2.1zM324.7 299.9l.9 .5-1.6 2zM332.2 285.1l-8.2 17.3M52.8 319.3l2.5 .4-2.5 .6zM55.3 319.7l-9.1 .3M90.6 309.3l1.5 12.5M91.3 319.4l1-.1-.2 2.5zM160.7 310.5l1.2 11.3M161.1 319.3h1l-.2 2.5zM209.5 301.7l1.1 5.6"/>
<path d="M209.7 305l.9-.2v2.5zM221.9 300.1l3.8 7.2M224.1 305.3l.9-.4 .7 2.4zM251.5 315.2l2.2-1.1 .3 1zM255.1 302.5l9.5 .4M259 313.3l-7.5 1.9M262.1 302.3l2.5 .6-2.5 .4zM299.5 315.2l2.2-1.1 .3 .9zM308.6 312.6l-9.1 2.6M344 317.2l2.4-1 .2 1zM386 309l-42 8.2M257 331l2.4-1 .2 1z"/>
<path d="M269.3 328.3l-12.3 2.7M322.9 331l2-1.5 .4 .9zM327.7 328.7l-4.8 2.3M255.3 347.6l2.4-.9 .2 1zM273.2 344.6l-17.9 3M316.4 347.9l2.1-1.4 .4 .8zM321.6 345.6l-5.2 2.3M352.8 359.7l2.2 1.4-.8 .7zM352.8 359.7l11.2 11.2M40 365.8h14.4M51.9 374.3h2.5l-2.3 1zM51.9 365.3l2.5 .5-2.5 .5z"/>
<path d="M54.4 374.3l-14.5 3.1M180.8 361.8l.5 2.6h-1zM180.8 361.8v35.5M51.9 386.4l2.5-.5-2.1 1.4zM54.4 385.9l-13.3 5.4"/>
<circle cx="56.1" cy="51.5" r="4.6"/>
<circle cx="81.2" cy="46.9" r="4.6"/>
<circle cx="40.6" cy="72.7" r="4.6"/>
<circle cx="150.3" cy="70" r="4.6"/>
<circle cx="246.3" cy="69.2" r="4.6"/>
<circle cx="333.5" cy="64.1" r="4.6"/>
<circle cx="32.8" cy="97" r="4.6"/>
<circle cx="37.7" cy="85.3" r="4.6"/>
<circle cx="178.9" cy="85.5" r="4.6"/>
<circle cx="186.3" cy="99.5" r="4.6"/>
<circle cx="226.7" cy="82.8" r="4.6"/>
<circle cx="350.7" cy="98.6" r="4.6"/>
<circle cx="30.4" cy="108.3" r="4.6"/>
<circle cx="81.4" cy="101.2" r="4.6"/>
<circle cx="267.5" cy="215.9" r="4.6"/>
<circle cx="356.3" cy="218" r="4.6"/>
<circle cx="372.2" cy="217.4" r="4.6"/>
<circle cx="36.6" cy="234" r="4.6"/>
<circle cx="36.6" cy="257.3" r="4.6"/>
<circle cx="34.3" cy="279.9" r="4.6"/>
<circle cx="240.2" cy="275.4" r="4.6"/>
<circle cx="219.8" cy="296.1" r="4.6"/>
<circle cx="334.1" cy="281" r="4.6"/>
<circle cx="90.1" cy="304.8" r="4.6"/>
<circle cx="160.3" cy="306" r="4.6"/>
<circle cx="250.5" cy="302.2" r="4.6"/>
<circle cx="263.4" cy="312.2" r="4.6"/>
<circle cx="313" cy="311.4" r="4.6"/>
<circle cx="390.5" cy="308.1" r="4.6"/>
<circle cx="41.7" cy="320.2" r="4.6"/>
<circle cx="273.8" cy="327.2" r="4.6"/>
<circle cx="331.8" cy="326.7" r="4.6"/>
<circle cx="277.7" cy="343.8" r="4.6"/>
<circle cx="325.7" cy="343.8" r="4.6"/>
<circle cx="35.4" cy="365.8" r="4.6"/>
<circle cx="35.4" cy="378.3" r="4.6"/>
<circle cx="367.1" cy="374.2" r="4.6"/>
<circle cx="36.9" cy="393" r="4.6"/>
<circle cx="180.8" cy="401.9" r="4.6"/>
</g>
<!-- layer: Border (ANSI) -->
<g fill="none" stroke="#000" stroke-width=".7">
<path d="M139.7 8.6v4.1M279.4 6.3v6.4l-2.2-3.8h4.4l-2.2 3.8 2.2-3.8M419.1 8.6v4.1M15 107.9h4M539.8 107.9h4M12.7 215.9h6.3l-3.8-2.2v4.4l3.8-2.2-3.8 2.2M546.1 215.9h-6.3l3.8-2.2v4.4l-3.8-2.2 3.8 2.2M15 323.8h4M539.8 323.8h4M19 419.1v-406.4h520.8v406.4h-520.8h520.8M139.7 419.1v4.1M419.1 419.1v4.1"/>
<path d="M281.6 422.9l-2.2-3.8 2.2 3.8h-4.4l2.2-3.8v6.3"/>
</g>
<!-- layer: Title (ANSI) -->
<path d="M387.3 381h152.5v31.7h-152.5zM387.3 412.7v6.4M425.4 412.7v6.4M450.8 412.7v6.4M461 403.9v8.8M491.5 412.7v6.4M529.6 403.9v8.8" fill="none" stroke="#000" stroke-width=".51"/>
<path d="M387.3 387.3h63.5M387.3 393.7h63.5M425.4 381v31.7M450.8 381v31.7h-63.5M450.8 395h89M387.3 419.1h152.5M387.3 400h63.5M387.3 406.4h63.5M450.8 403.9h89" fill="none" stroke="#000" stroke-width=".4"/>
<!-- layer: Symbol (ANSI) -->
<g fill="#000">
<path d="M87.5 58.9l.9-.5 .8 2.4z" fill-rule="evenodd"/>
<path d="M94.2 55.1l1-.2-.1 2.5z" fill-rule="evenodd"/>
<path d="M320.2 56.8l.7 .7-2.1 1.5z" fill-rule="evenodd"/>
<path d="M62.9 60.8l.8-.6 1.2 2.2z" fill-rule="evenodd"/>
<path d="M96.3 69.9l.6 .8-2.2 1.2z" fill-rule="evenodd"/>
<path d="M326.8 73.1l.9 .6-1.8 1.7z" fill-rule="evenodd"/>
<path d="M48.7 97.4l.7-.7 1.4 2.2z" fill-rule="evenodd"/>
<path d="M50.2 83.5l.7-.7 1.4 2.2z" fill-rule="evenodd"/>
<path d="M127.8 89.9l.6 .8-2.2 1.3z" fill-rule="evenodd"/>
<path d="M164.3 96l.6 .8-2.3 1.1z" fill-rule="evenodd"/>
<path d="M220.6 99.2l.9-.5 .8 2.4z" fill-rule="evenodd"/>
<path d="M226.9 95.6h1l-.4 2.5z" fill-rule="evenodd"/>
<path d="M251.5 83.2l1-.4 .5 2.5z" fill-rule="evenodd"/>
<path d="M41.3 111.3l2.3 1.2-2.6-.3z" fill-rule="evenodd"/>
<path d="M45.2 99.9l2.2 1.3-2.5-.2z" fill-rule="evenodd"/>
<path d="M87.2 113.4l.9-.4 .7 2.4z" fill-rule="evenodd"/>
<path d="M168.8 101.8l2.4-.8 .1 1z" fill-rule="evenodd"/>
<path d="M343.5 107.4l.7 .5-1.9 1.8z" fill-rule="evenodd"/>
<path d="M51.9 233.3l2.5 .4-2.5 .6z" fill-rule="evenodd"/>
<path d="M259.4 230.7l.9 .4-1.6 2.1z" fill-rule="evenodd"/>
<path d="M51.9 257l2.5 .6-2.5 .4z" fill-rule="evenodd"/>
<path d="M355.7 242.1h1l-.5 2.6z" fill-rule="evenodd"/>
<path d="M371.1 242.1h1l-.6 2.6z" fill-rule="evenodd"/>
<path d="M51.9 279.1l2.5 .5-2.5 .5z" fill-rule="evenodd"/>
<path d="M231.6 293.5l.9 .4-1.4 2.1z" fill-rule="evenodd"/>
<path d="M324.7 299.9l.9 .5-1.6 2z" fill-rule="evenodd"/>
<path d="M91.3 319.4l1-.1-.2 2.5z" fill-rule="evenodd"/>
<path d="M161.1 319.3h1l-.2 2.5z" fill-rule="evenodd"/>
<path d="M209.7 305l.9-.2v2.5z" fill-rule="evenodd"/>
<path d="M224.1 305.3l.9-.4 .7 2.4z" fill-rule="evenodd"/>
<path d="M251.5 315.2l2.2-1.1 .3 1z" fill-rule="evenodd"/>
<path d="M262.1 302.3l2.5 .6-2.5 .4z" fill-rule="evenodd"/>
<path d="M299.5 315.2l2.2-1.1 .3 .9z" fill-rule="evenodd"/>
<path d="M344 317.2l2.4-1 .2 1z" fill-rule="evenodd"/>
<path d="M52.8 319.3l2.5 .4-2.5 .6z" fill-rule="evenodd"/>
<path d="M257 331l2.4-1 .2 1z" fill-rule="evenodd"/>
<path d="M322.9 331l2-1.5 .4 .9z" fill-rule="evenodd"/>
<path d="M255.3 347.6l2.4-.9 .2 1z" fill-rule="evenodd"/>
<path d="M316.4 347.9l2.1-1.4 .4 .8z" fill-rule="evenodd"/>
<path d="M51.9 365.3l2.5 .5-2.5 .5z" fill-rule="evenodd"/>
<path d="M51.9 374.3h2.5l-2.3 1z" fill-rule="evenodd"/>
<path d="M180.8 361.8l.5 2.6h-1z" fill-rule="evenodd"/>
<path d="M352.8 359.7l2.2 1.4-.8 .7z" fill-rule="evenodd"/>
<path d="M51.9 386.4l2.5-.5-2.1 1.4z" fill-rule="evenodd"/>
</g>
<g font-size="6.3">
<text x="416.4" y="285.5">NOTE:</text>
<text x="416.4" y="300.5">-LAY POLY FOAM IN BOXES,</text>
<text x="418.3" y="308">THEN WRAP AROUND COMPONENTS.</text>
<text x="416.4" y="323.1">-POLY FOAM ON BOTH SIDES</text>
<text x="418.3" y="330.6">AND MIDDLE OF SINTRA PANELS</text>
</g>
<text font-size="5.2" x="462" y="412.1">MMV-V3-ADA-PALLET-01</text>
<g font-size="4.3">
<text x="401.1" y="386.1">istaples</text>
<text x="426.7" y="385.7">3/15/2018</text>
</g>
<g font-size="4.2">
<text x="68.7" y="11.7">4</text>
<text x="208.4" y="11.7">3</text>
<text x="348.1" y="11.7">2</text>
<text x="487.8" y="11.7">1</text>
<text x="439" y="17.1">PARTS LIST</text>
<text x="364.7" y="22.9">ITEM</text>
<text x="383" y="23">QTY</text>
<text x="414.3" y="22.9">PART NUMBER</text>
<text x="487.1" y="23">DESCRIPTION</text>
<text x="34.9" y="29.1">CHASIS BOXES CONTAINER</text>
<text x="368.3" y="28.8">1</text>
<text x="385.8" y="28.8">1</text>
<text x="396" y="28.8">MMV-V3-BOX-01</text>
<text x="461.7" y="28.8">SEAT BOX</text>
<text x="43.6" y="34.1">SITS ON WALL PANELS</text>
<text x="368.3" y="34.5">2</text>
<text x="385.8" y="34.5">1</text>
<text x="396" y="34.5">MMV-V3-ADA-BOX-02</text>
<text x="461.7" y="34.5">MISC.</text>
<text x="368.3" y="40.4">3</text>
<text x="385.8" y="40.3">1</text>
<text x="396" y="40.4">MMV-V3-ADA-BOX-03</text>
<text x="461.7" y="40.4">OUTLET BOXES CONTAINER</text>
<text x="368.3" y="46.2">4</text>
<text x="385.8" y="46.2">1</text>
<text x="396" y="46.2">MMV-V3-ADA-BOX-04</text>
<text x="461.7" y="46.2">CHASSIS' CONTAINER</text>
<text x="54.9" y="53.1">3</text>
<text x="80.1" y="48.5">4</text>
<text x="125.8" y="50.6">OUTLET BOXES CONTAINER</text>
<text x="328" y="50.1">3</text>
<text x="368.3" y="51.9">5</text>
<text x="385.8" y="51.9">1</text>
<text x="396" y="52">MMV-V3-ADA-BOX-A101-01</text>
<text x="461.7" y="52">FRONT FLOOR PAN BOX</text>
<text x="15.1" y="55.5">D</text>
<text x="125.8" y="55.6">SITS ON SEAT BOX</text>
<text x="368.3" y="57.8">6</text>
<text x="385.8" y="57.8">1</text>
<text x="396" y="57.8">MMV-V3-ADA-BOX-A103-01</text>
<text x="461.7" y="57.8">REAR FLOOR PAN BOX</text>
<text x="540.9" y="55.5">D</text>
<text x="332.4" y="65.6">4</text>
<text x="368.3" y="63.6">7</text>
<text x="385.8" y="63.6">2</text>
<text x="396" y="63.6">MMV-V3-ADA-BOX-B100-01</text>
<text x="461.7" y="63.6">CHASSIS BOX</text>
<text x="149.2" y="71.6">2</text>
<text x="245.2" y="70.8">2</text>
<text x="368.3" y="69.4">8</text>
<text x="385.8" y="69.4">2</text>
<text x="396" y="69.4">MMV-V3-ADA-BOX-C101-01</text>
<text x="461.7" y="69.4">BEAUTY PANEL BOX</text>
<text x="38.3" y="74.2">28</text>
<text x="368.3" y="75.2">9</text>
<text x="385.8" y="75.2">1</text>
<text x="396" y="75.2">MMV-V3-ADA-BOX-D100-01</text>
<text x="461.7" y="75.2">FRONT LEFT WALL PANEL BOX</text>
<text x="367.2" y="81">10</text>
<text x="385.8" y="81">1</text>
<text x="396" y="81">MMV-V3-ADA-BOX-D200-01</text>
<text x="461.7" y="81">FRONT RIGHT WALL PANEL BOX</text>
<text x="35.4" y="86.9">12</text>
<text x="177.8" y="87">5</text>
<text x="225.5" y="84.3">5</text>
<text x="367.2" y="86.8">11</text>
<text x="385.8" y="86.8">1</text>
<text x="396" y="86.8">MMV-V3-ADA-BOX-D300-01</text>
<text x="461.7" y="86.8">BACK LEFT WALL PANEL BOX</text>
<text x="214.8" y="92">6</text>
<text x="367.2" y="92.6">12</text>
<text x="385.8" y="92.6">1</text>
<text x="396" y="92.6">MMV-V3-ADA-BOX-D400-01</text>
<text x="461.7" y="92.6">BACK RIGHT WALL PANEL BOX</text>
<text x="30.5" y="98.6">11</text>
<text x="185.2" y="101.1">6</text>
<text x="348.4" y="100.1">10</text>
<text x="367.2" y="98.4">13</text>
<text x="385.8" y="98.4">1</text>
<text x="396" y="98.4">MMV-V3-ADA-BOX-D500-01</text>
<text x="461.7" y="98.4">BACK MIDDLE WALL PANEL BOX</text>
<text x="79.2" y="102.7">22</text>
<text x="367.2" y="104.2">14</text>
<text x="385.8" y="104.2">1</text>
<text x="396" y="104.2">MMV-V3-ADA-BOX-D600-01</text>
<text x="461.7" y="104.2">DOOR BOX</text>
<text x="28.1" y="109.9">13</text>
<text x="367.2" y="110">15</text>
<text x="385.8" y="110">1</text>
<text x="396" y="110">MMV-V3-ADA-BOX-E200-01</text>
<text x="461.7" y="110">LEFT OUTLET BOX-BOX</text>
<text x="367.2" y="115.8">16</text>
<text x="385.8" y="115.8">1</text>
<text x="396" y="115.8">MMV-V3-ADA-BOX-E300-01</text>
<text x="461.7" y="115.8">RIGHT OUTLET BOX-BOX</text>
<text x="367.2" y="121.6">17</text>
<text x="385.8" y="121.6">1</text>
<text x="396" y="121.6">MMV-V3-ADA-BOX-E400-01</text>
<text x="461.7" y="121.6">LEFT COUNTER BOX</text>
<text x="367.2" y="127.4">18</text>
<text x="385.8" y="127.4">1</text>
<text x="396" y="127.4">MMV-V3-ADA-BOX-E500-01</text>
<text x="461.7" y="127.4">RIGHT COUNTER BOX</text>
<text x="367.2" y="133.2">19</text>
<text x="385.8" y="133.2">1</text>
<text x="396" y="133.2">MMV-V3-ADA-BOX-E600-01</text>
<text x="461.7" y="133.2">MIDDLE COUNTER BOX</text>
<text x="367.2" y="139.1">20</text>
<text x="385.8" y="139">1</text>
<text x="396" y="139.1">MMV-V3-ADA-BOX-F101-01</text>
<text x="461.7" y="139.1">BACK ROOF PAN BOX</text>
<text x="367.2" y="144.8">21</text>
<text x="385.8" y="144.8">2</text>
<text x="396" y="144.8">MMV-V3-ADA-BOX-F102-01</text>
<text x="461.7" y="144.8">SIDE ROOF PAN BOX</text>
<text x="367.2" y="150.6">22</text>
<text x="385.8" y="150.6">1</text>
<text x="396" y="150.6">MMV-V3-ADA-BOX-F103-01</text>
<text x="461.7" y="150.6">ROOF CAP BOX</text>
<text x="367.2" y="156.5">23</text>
<text x="385.8" y="156.4">1</text>
<text x="396" y="156.5">MMV-V3-ADA-BOX-F104-01</text>
<text x="461.7" y="156.5">GRAPHIC CAP BOX</text>
<text x="15.2" y="163.4">C</text>
<text x="367.2" y="162.2">24</text>
<text x="385.8" y="162.2">1</text>
<text x="396" y="162.2">MMV-V3-ADA-BOX-F106-01</text>
<text x="461.7" y="162.2">FRONT ROOF PAN BOX</text>
<text x="541" y="163.4">C</text>
<text x="367.2" y="168.1">25</text>
<text x="367.2" y="173.9">26</text>
<text x="385.8" y="168">1</text>
<text x="385.8" y="173.9">1</text>
<text x="396" y="168.1">MMV-V3-ADA-BOX-F109-01</text>
<text x="396" y="173.9">MMV-V3-ADA-BOX-H100-01</text>
<text x="461.7" y="168.1">PERF ROOF PAN BOX</text>
<text x="461.7" y="173.9">HEADER BOX</text>
<text x="367.2" y="179.7">27</text>
<text x="385.8" y="179.7">2</text>
<text x="396" y="179.7">MMV-V3-BOX-E100 SUPPORT-02</text>
<text x="461.7" y="179.7">TRIANGLE SEAT BOX REINFORCEMENT</text>
<text x="367.2" y="185.5">28</text>
<text x="385.8" y="185.5">2</text>
<text x="396" y="185.5">MMV-V3-ADA-SINTRA FLAT</text>
<text x="266.4" y="217.5">7</text>
<text x="355.2" y="219.6">5</text>
<text x="371.1" y="218.9">6</text>
<text x="34.3" y="235.5">10</text>
<text x="34.3" y="258.8">14</text>
<text x="15.3" y="271.4">B</text>
<text x="541.1" y="271.4">B</text>
<text x="33.1" y="281.5">9</text>
<text x="237.9" y="277">25</text>
<text x="333" y="282.5">8</text>
<text x="206.4" y="298.8">21</text>
<text x="217.6" y="297.6">21</text>
<text x="249.4" y="303.8">8</text>
<text x="87.8" y="306.3">15</text>
<text x="158" y="307.5">16</text>
<text x="388.2" y="309.7">23</text>
<text x="261" y="313.8">20</text>
<text x="310.7" y="312.9">24</text>
<text x="40.5" y="321.8">3</text>
<text x="271.5" y="328.8">17</text>
<text x="329.5" y="328.2">19</text>
<text x="275.5" y="345.4">18</text>
<text x="323.4" y="345.3">26</text>
<text x="33.1" y="367.3">12</text>
<text x="364.9" y="375.7">28</text>
<text x="15.2" y="379.3">A</text>
<text x="33.1" y="379.9">11</text>
<text x="541" y="379.3">A</text>
<text x="34.5" y="394.5">13</text>
<text x="178.5" y="403.4">22</text>
<text x="454.3" y="412.6">C</text>
<text x="503.9" y="416.1">1</text>
<text x="514.5" y="416.1">2</text>
<text x="68.7" y="423.2">4</text>
<text x="208.4" y="423.2">3</text>
<text x="348.1" y="423.2">2</text>
<text x="487.8" y="423.2">1</text>
</g>
<g font-size="3.5">
<text x="388.1" y="384.3">DRAWN</text>
<text x="388.1" y="390.7">CHECKED</text>
<text x="388.1" y="396.8">APPROVED</text>
<text x="451.5" y="398">TITLE</text>
<text x="452.5" y="406.8">SIZE</text>
<text x="461.8" y="406.7">PART NAME</text>
<text x="529.9" y="406.8">REV</text>
<text x="451.9" y="415.8">SCALE</text>
<text x="492.4" y="416.1">SHEET</text>
<text x="508.9" y="416.1">OF</text>
</g>
</svg>
